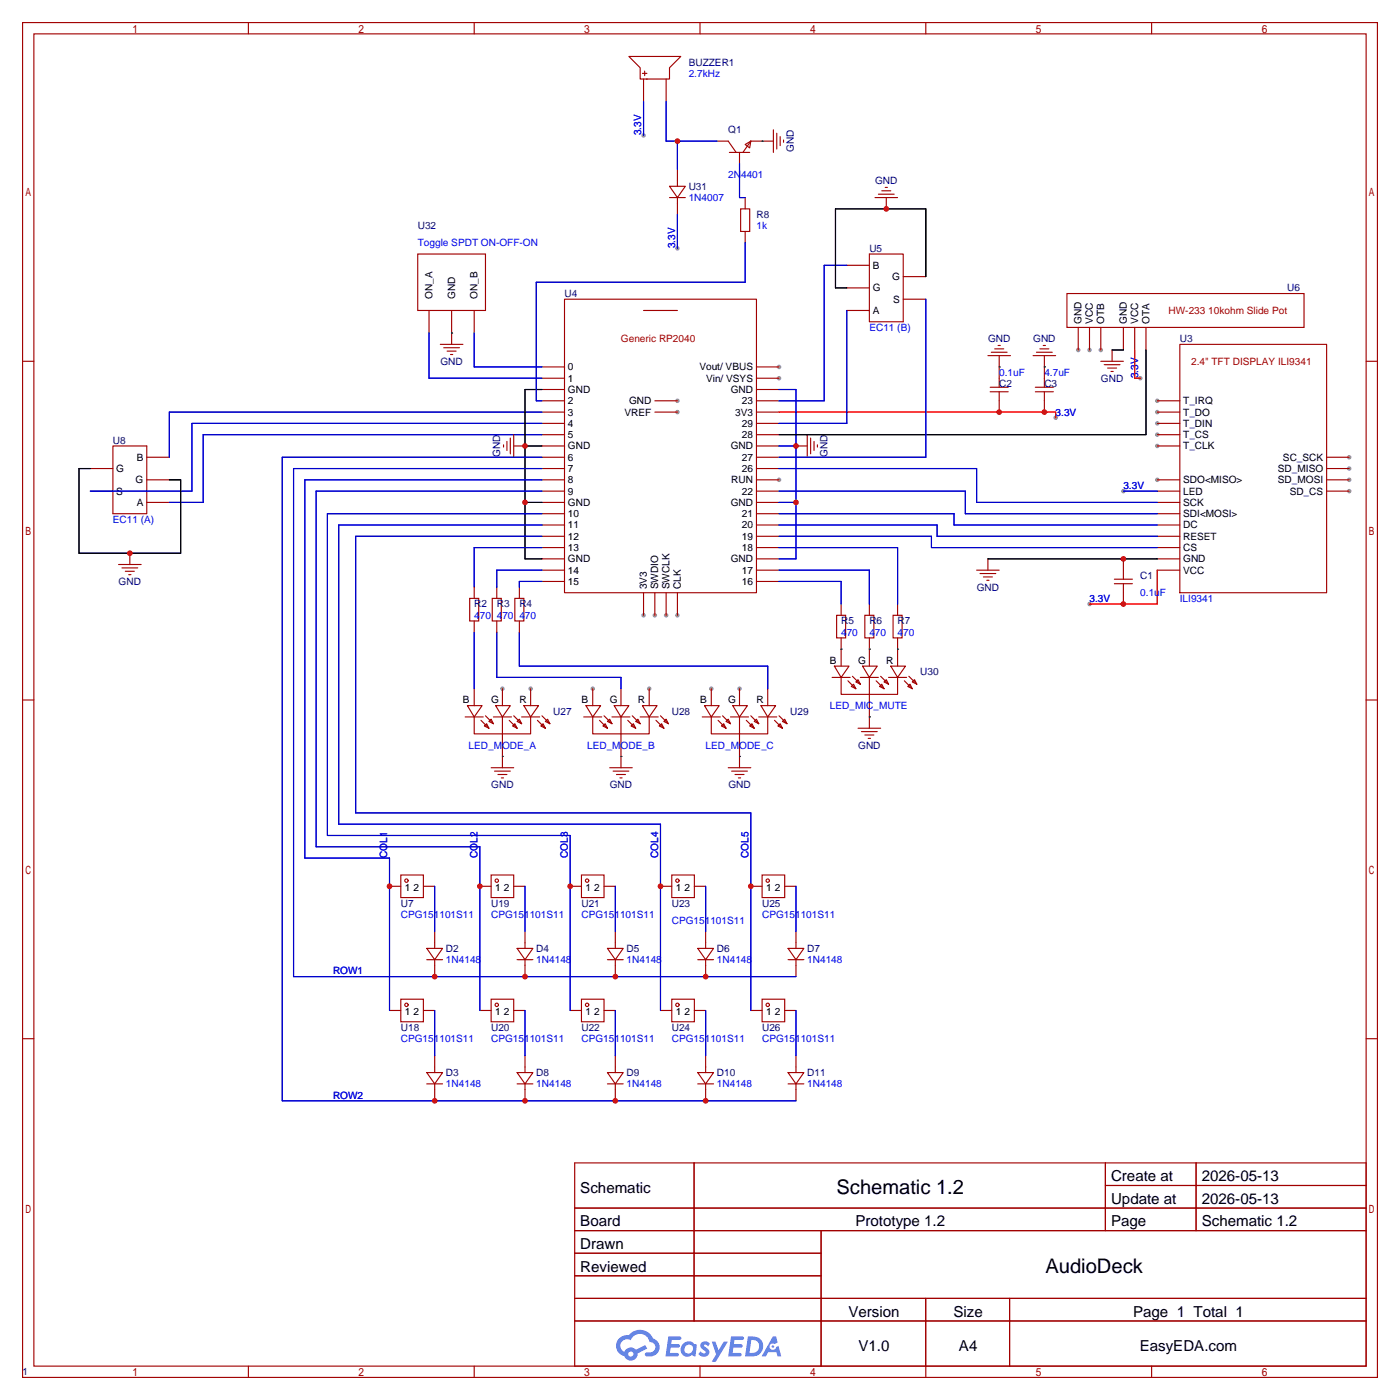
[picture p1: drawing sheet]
<svg xmlns="http://www.w3.org/2000/svg" width="315mm" height="315mm" viewBox="0 0 315 315" stroke-linecap="round" stroke-linejoin="round" font-family="sans-serif">
<g fill="#999">
<circle cx="260.3" cy="100.3" r=".51"/>
<circle cx="260.3" cy="97.8" r=".51"/>
<circle cx="260.3" cy="95.3" r=".51"/>
<circle cx="260.3" cy="92.7" r=".51"/>
<circle cx="260.3" cy="90.2" r=".51"/>
<circle cx="303.5" cy="110.5" r=".51"/>
<circle cx="303.5" cy="107.9" r=".51"/>
<circle cx="303.5" cy="105.4" r=".51"/>
<circle cx="303.5" cy="102.9" r=".51"/>
<circle cx="260.3" cy="107.9" r=".51"/>
<circle cx="175.3" cy="82.5" r=".51"/>
<circle cx="175.3" cy="85.1" r=".51"/>
<circle cx="175.3" cy="107.9" r=".51"/>
<circle cx="152.4" cy="90.2" r=".51"/>
<circle cx="152.4" cy="92.7" r=".51"/>
<circle cx="144.8" cy="138.4" r=".51"/>
<circle cx="147.3" cy="138.4" r=".51"/>
<circle cx="149.9" cy="138.4" r=".51"/>
<circle cx="152.4" cy="138.4" r=".51"/>
<circle cx="242.6" cy="78.7" r=".51"/>
<circle cx="245.1" cy="78.7" r=".51"/>
<circle cx="247.6" cy="78.7" r=".51"/>
<circle cx="113" cy="154.9" r=".51"/>
<circle cx="119.4" cy="154.9" r=".51"/>
<circle cx="133.3" cy="154.9" r=".51"/>
<circle cx="146" cy="154.9" r=".51"/>
<circle cx="160" cy="154.9" r=".51"/>
<circle cx="166.4" cy="154.9" r=".51"/>
<circle cx="237.5" cy="94" r=".51"/>
<circle cx="256.5" cy="85.1" r=".51"/>
<circle cx="245.1" cy="135.9" r=".51"/>
<circle cx="152.4" cy="55.9" r=".51"/>
<circle cx="144.8" cy="30.5" r=".51"/>
<circle cx="252.7" cy="110.5" r=".51"/>
</g>
<g fill="none" stroke="#a10000" stroke-width=".25">
<path d="M5.1 5.1h304.8v304.8h-304.8zM7.6 7.6h299.7v299.7h-299.7zM55.9 5.1v2.5M106.7 5.1v2.5M157.5 5.1v2.5M208.3 5.1v2.5M259.1 5.1v2.5M5.1 81.3h2.5M307.3 81.3h2.6M5.1 157.5h2.5M307.3 157.5h2.6M5.1 233.7h2.5"/>
<path d="M307.3 233.7h2.6M129.3 261.6h178v45.7h-178zM129.3 271.8h178M129.3 276.9h178M156.1 261.6v35.6M184.7 276.9v30.4M248.7 261.6v15.3M248.7 266.7h58.6M269.1 261.6v15.3M129.3 281.9h55.4M129.3 292.1h178M129.3 287h55.4"/>
<path d="M129.3 297.2h178M208.3 292.1v17.8M227.1 292.1v15.2M55.9 307.3v2.6M106.7 307.3v2.6M157.5 307.3v2.6M259.1 307.3v2.6"/>
</g>
<g fill="#5487ff">
<path d="M157.9 302a1.3 1.3 0 0 1 1.8 .3l-.4 .6a.54 .54 0 0 0-.9-.2l.1 .2a1.28 1.28 0 0 1 .8 2 1.53 1.53 0 0 1-2.2-.3l.5-.6 .8 .5a.31 .31 0 0 0 .4-.3 .31 .31 0 0 0-.3-.3 1.12 1.12 0 0 1-.6-1.9z"/>
<path d="M160.1 301.8h.9l.6 2 1.2-2h.9l-2.7 4.6h-.9l1-1.7z"/>
<path d="M150.4 300.7h2.2a.46 .46 0 0 1 .5 .1 .46 .46 0 0 1 .1 .5l-.3 .2h-1.8l-.1 .9h1.6a.4 .4 0 0 1 .4 .4 .4 .4 0 0 1-.4 .4h-1.7l-.2 1.2h1.4a.46 .46 0 0 1 .5 .1 .46 .46 0 0 1 .1 .5l-.4 .2h-2.6z"/>
<path d="M164.5 300.7h2.2a.47 .47 0 0 1 .5 .1 .47 .47 0 0 1 .1 .5l-.3 .2h-1.8l-.1 .9h1.6a.4 .4 0 0 1 .4 .4 .4 .4 0 0 1-.4 .4h-1.7l-.2 1.2h1.4a.46 .46 0 0 1 .5 .1 .46 .46 0 0 1 .1 .5l-.3 .2h-2.7z"/>
<path d="M173.9 300.7h.7l.3 1.3-.6 .4a.75 .75 0 0 0-1.1 .3 .75 .75 0 0 0 .5 1 .75 .75 0 0 0 .9-.7l.5-.2 .7 2.3h-.9l-.2-.9h-1.9l-.5 .9h-1z"/>
<path d="M168.3 300.7l-.7 4.5h1.5a2.27 2.27 0 0 0 2.6-2.3 2.27 2.27 0 0 0-2.7-2.2zM169 301.5a1.5 1.5 0 0 1 1.8 1.5 1.5 1.5 0 0 1-1.9 1.4h-.3z"/>
<path d="M153.7 302.3a1.6 1.6 0 0 0-.3 2.3 1.6 1.6 0 0 0 2.3 .2l.8 .4 .3-2.5-.2-.3h-.5a1.58 1.58 0 0 0-2.4-.1zM154.3 302.8a.98 .98 0 0 1 1.6 .4 .98 .98 0 0 1-1.1 1.3 .94 .94 0 0 1-.9-.6 .94 .94 0 0 1 .4-1.1z"/>
<path d="M139.3 301.1a2.37 2.37 0 0 0 1.2 4 1.54 1.54 0 0 0 1.7 1 1.54 1.54 0 0 0 1.2-1.6l2.2-1.1-.5-.8-2 1a1.57 1.57 0 0 0-2.6 .5 1.5 1.5 0 0 1-.8-2.1 1.5 1.5 0 0 1 2.2-.5 2.23 2.23 0 0 1 2.3-1.4 2.23 2.23 0 0 1 2 1.8 1.16 1.16 0 0 1 1.2 1.1 1.16 1.16 0 0 1-1.1 1.2h-.7a.47 .47 0 0 0-.5 .4 .47 .47 0 0 0 .4 .6 2.14 2.14 0 0 0 2.7-1.4 2.14 2.14 0 0 0-1.3-2.7 3.2 3.2 0 0 0-5.5-.7l-1.1 .1zM141.3 304.6a.6 .6 0 0 1 1.2 0 .6 .6 0 0 1-1.2 0z"/>
<circle cx="173.9" cy="302.9" r=".28"/>
</g>
<g fill="none" stroke="#a10000" stroke-width=".25">
<path d="M141.5 12.7h11.7l-2.6 2.5v2.6h-6.6v-2.6zM144.5 16.5h1M144.8 17.8v5.1M145 16v1M149.9 17.8v5.1M152.4 38.1v3.8M161.3 31.8h2.5l1.8 2.5M164.1 34.3h4.6M166.4 34.3v2.5M167.6 32.5l1.3-.7-.2 1.5zM168.9 31.8h5.1M168.9 31.8l-1.8 2.5"/>
<path d="M174 29.2v5.1M174.8 30v3.5M175.5 30.7v2.1M176.3 31.5v.5M94 57.1h15.2v12.7h-15.2zM150.6 41.9h3.6l-1.8 2.5zM150.6 44.4h3.6M152.4 44.4v3.9M166.6 47h2.1v5.1h-2.1zM167.6 44.4v2.6M167.6 52.1v2.5M190.5 59.7h5.1"/>
<path d="M195.6 57.1h7.6v15.3h-7.6zM196.8 44.4h5.1M197.6 43.7h3.6M198.4 42.9h2M199.1 42.2h.5M199.4 44.4v2.6M96.5 69.8v5.1M99.1 77.5h5M99.8 78.2h3.6M100.6 79h2M101.3 79.8h.6M101.6 69.8v7.7"/>
<path d="M106.7 69.8v5.1M127 67.3h43.2v66h-43.2zM144.8 69.8h7.6M190.5 69.8h5.1M190.5 64.8h5.1M203.2 62.2h5.1M203.2 67.3h5.1M223 79.2h3.6M223.8 78.5h2M224.5 77.7h.5M233.2 79.2h3.5M233.9 78.5h2.1"/>
<path d="M234.7 77.7h.5M240 66h53.4v7.7h-53.4zM242.6 73.7v5M245.1 73.7v5M247.6 73.7v5M250.2 78.7v2.6M252.7 73.7v5M255.3 73.7v5M257.8 73.7v5M265.4 77.5h33v55.8h-33zM114 99.3v2M114.8 98.6v3.5"/>
<path d="M115.6 97.8v5.1M121.9 97.8h5.1M121.9 95.2h5.1M121.9 92.7h5.1M121.9 90.2h5.1M121.9 82.5h5.1M121.9 85.1h5.1M121.9 87.6h5.1M147.3 92.7h5.1M147.3 90.2h5.1M170.2 97.8h5.1M170.2 95.2h5.1"/>
<path d="M170.2 92.7h5.1M170.2 90.2h5.1M170.2 82.5h5.1M170.2 85.1h5.1M170.2 87.6h5.1M181.6 97.8v5.1M182.4 98.6v3.5M183.1 99.3v2M222.2 80h5.1M222.8 87.1h4M222.8 88.1h4M224.8 80v7.1"/>
<path d="M224.8 88.1v4.6M232.4 80h5.1M232.9 87.1h4.1M232.9 88.1h4.1M234.9 80v7.1M234.9 88.1v4.6M247.6 81.3h5.1M248.4 82h3.6M249.2 82.8h2M249.9 83.6h.5M260.3 97.8h5.1M260.3 95.2h5.1"/>
<path d="M260.3 92.7h5.1M260.3 90.2h5.1M20.3 110.5h5.1M20.3 105.4h5.1M25.4 100.3h7.6v15.3h-7.6zM33 113h5.1M33 107.9h5.1M33 102.9h5.1M113.3 100.1v.5M115.6 100.3h2.5M121.9 118.1h5.1M121.9 115.6h5.1"/>
<path d="M121.9 113h5.1M121.9 110.5h5.1M121.9 100.3h5.1M121.9 107.9h5.1M121.9 105.4h5.1M121.9 102.9h5.1M170.2 118.1h5.1M170.2 115.6h5.1M170.2 113h5.1M170.2 110.5h5.1M170.2 100.3h5.1M170.2 107.9h5.1"/>
<path d="M170.2 105.4h5.1M170.2 102.9h5.1M179.1 100.3h2.5M183.9 100.1v.5M260.3 118.1h5.1M260.3 115.6h5.1M260.3 113h5.1M260.3 110.5h5.1M260.3 100.3h5.1M260.3 107.9h5.1M298.4 110.5h5.1M298.4 107.9h5.1"/>
<path d="M298.4 105.4h5.1M298.4 102.9h5.1M26.7 127h5M27.4 127.8h3.6M28.2 128.5h2M29 129.3h.5M29.2 124.5v2.5M105.7 134.6h2v5.1h-2zM106.7 132.1v2.5M106.7 139.7v2.5M110.7 134.6h2.1v5.1h-2.1zM111.8 132.1v2.5"/>
<path d="M111.8 139.7v2.5M115.8 134.6h2.1v5.1h-2.1zM116.8 132.1v2.5M116.8 139.7v2.5M121.9 128.3h5.1M121.9 125.7h5.1M121.9 123.2h5.1M121.9 120.7h5.1M121.9 130.8h5.1M144.8 133.3v5.1M147.3 133.3v5.1M149.9 133.3v5.1"/>
<path d="M152.4 133.3v5.1M170.2 128.3h5.1M170.2 125.7h5.1M170.2 123.2h5.1M170.2 120.7h5.1M170.2 130.8h5.1M188.2 138.4h2v5.1h-2zM189.2 135.9v2.5M194.6 138.4h2v5.1h-2zM195.6 135.9v2.5M200.9 138.4h2v5.1h-2zM201.9 135.9v2.5"/>
<path d="M219.7 128.3h5.1M220.5 129h3.5M221.2 129.8h2.1M222 130.6h.5M222.2 125.7v2.6M250.7 130.3h4.1M250.7 131.3h4.1M252.7 125.7v4.6M252.7 131.3v4.6M260.3 128.3h5.1M260.3 125.7h5.1M260.3 123.2h5.1"/>
<path d="M260.3 120.7h5.1M105.2 158.8h3.3l-1.8 2.5zM106.7 154.9v3.9M111.5 158.8h3.3l-1.8 2.5zM113 154.9v3.9M117.9 158.8h3.3l-1.8 2.5zM119.4 154.9v3.9M131.8 158.8h3.3l-1.8 2.5zM133.3 154.9v3.9M138.2 158.8h3.3l-1.8 2.5zM139.7 154.9v3.9M144.5 158.8h3.3l-1.8 2.5z"/>
<path d="M146 154.9v3.9M158.5 158.8h3.3l-1.8 2.5zM160 154.9v3.9M164.8 158.8h3.3l-1.7 2.5zM166.4 154.9v3.9M171.2 158.8h3.3l-1.8 2.5zM172.7 154.9v3.9M187.2 152.4h4.1M187.7 149.9h3.3l-1.8 2.5zM189.2 152.4v3.8h12.7v-3.8M189.2 143.5v6.4M190.8 153.2l1.7 1.7"/>
<path d="M191.5 154.4l.5-.5 .5 1zM191.8 152.1l1.7 1.8M192.5 153.4l.5-.5 .5 1zM193.5 152.4h4.1M194.1 149.9h3.3l-1.8 2.5zM195.6 143.5v6.4M195.6 152.4v11.4M197.1 153.2l1.8 1.7M197.9 154.4l.5-.5 .5 1zM198.1 152.1l1.8 1.8M198.9 153.4l.5-.5 .5 1zM199.9 152.4h4.1"/>
<path d="M200.4 149.9h3.3l-1.8 2.5zM201.9 143.5v6.4M203.5 153.2l1.7 1.7M204.2 154.4l.5-.5 .5 1zM204.5 152.1l1.7 1.8M205.2 153.4l.5-.5 .5 1zM104.6 161.3h4.1M106.7 161.3v3.8h12.7v-3.8M108.2 162.1l1.8 1.7M109 163.3l.5-.5 .5 1zM109.2 161l1.8 1.8M110 162.3l.5-.5 .5 1z"/>
<path d="M110.5 172.7h5.1M111 161.3h4.1M111.3 173.5h3.5M112 174.2h2M112.8 175h.5M113 161.3v11.4M114.6 162.1l1.7 1.7M115.3 163.3l.5-.5 .5 1zM115.6 161l1.7 1.8M116.3 162.3l.5-.5 .5 1zM117.3 161.3h4.1M120.9 162.1l1.8 1.7"/>
<path d="M121.7 163.3l.5-.5 .5 1zM121.9 161l1.8 1.8M122.7 162.3l.5-.5 .5 1zM131.3 161.3h4.1M133.3 161.3v3.8h12.7v-3.8M134.9 162.1l1.8 1.7M135.6 163.3l.5-.5 .6 1zM135.9 161l1.8 1.8M136.7 162.3l.5-.5 .5 1zM137.2 172.7h5M137.7 161.3h4M137.9 173.5h3.6"/>
<path d="M138.7 174.2h2M139.4 175h.6M139.7 161.3v11.4M141.2 162.1l1.8 1.7M142 163.3l.5-.5 .5 1zM142.2 161l1.8 1.8M143 162.3l.5-.5 .5 1zM144 161.3h4.1M147.6 162.1l1.8 1.7M148.3 163.3l.5-.5 .6 1zM148.6 161l1.8 1.8M149.4 162.3l.5-.5 .5 1z"/>
<path d="M158 161.3h4.1M160 161.3v3.8h12.7v-3.8M161.5 162.1l1.8 1.7M162.3 163.3l.5-.5 .5 1zM162.6 161l1.7 1.8M163.3 162.3l.5-.5 .5 1zM163.8 172.7h5.1M164.3 161.3h4.1M164.6 173.5h3.5M165.4 174.2h2M166.1 175h.5M166.4 161.3v11.4"/>
<path d="M167.9 162.1l1.8 1.7M168.7 163.3l.5-.5 .5 1zM168.9 161l1.8 1.8M169.7 162.3l.5-.5 .5 1zM170.7 161.3h4.1M174.2 162.1l1.8 1.7M175 163.3l.5-.5 .5 1zM175.3 161l1.7 1.8M176 162.3l.5-.5 .5 1zM193 163.8h5.1M193.8 164.6h3.6M194.6 165.4h2"/>
<path d="M195.3 166.1h.5M87.6 199.4h2.6M90.2 196.8h5v5.1h-5zM95.2 199.4h2.6M107.9 199.4h2.6M110.5 196.8h5.1v5.1h-5.1zM115.6 199.4h2.5M128.3 199.4h2.5M130.8 196.8h5.1v5.1h-5.1zM135.9 199.4h2.5M148.6 199.4h2.5M151.1 196.8h5.1v5.1h-5.1z"/>
<path d="M156.2 199.4h2.5M168.9 199.4h2.5M171.4 196.8h5.1v5.1h-5.1zM176.5 199.4h2.6M96 213.4h3.6l-1.8 2.5zM96 215.9h3.6M97.8 209.5v3.9M97.8 215.9v3.8M116.3 213.4h3.6l-1.8 2.5zM116.3 215.9h3.6M118.1 209.5v3.9M118.1 215.9v3.8"/>
<path d="M136.7 213.4h3.5l-1.8 2.5zM136.7 215.9h3.5M138.4 209.5v3.9M138.4 215.9v3.8M157 213.4h3.5l-1.8 2.5zM157 215.9h3.5M158.7 209.5v3.9M158.7 215.9v3.8M177.3 213.4h3.5l-1.7 2.5zM177.3 215.9h3.5M179.1 209.5v3.9M179.1 215.9v3.8"/>
<path d="M87.6 227.3h2.6M90.2 224.8h5v5.1h-5zM95.2 227.3h2.6M97.8 237.5v3.8M107.9 227.3h2.6M110.5 224.8h5.1v5.1h-5.1zM115.6 227.3h2.5M118.1 237.5v3.8M128.3 227.3h2.5M130.8 224.8h5.1v5.1h-5.1zM135.9 227.3h2.5M138.4 237.5v3.8"/>
<path d="M148.6 227.3h2.5M151.1 224.8h5.1v5.1h-5.1zM156.2 227.3h2.5M158.7 237.5v3.8M168.9 227.3h2.5M171.4 224.8h5.1v5.1h-5.1zM176.5 227.3h2.6M179.1 237.5v3.8M96 241.3h3.6l-1.8 2.5zM96 243.8h3.6M97.8 243.8v3.8M116.3 241.3h3.6l-1.8 2.5z"/>
<path d="M116.3 243.8h3.6M118.1 243.8v3.8M136.7 241.3h3.5l-1.8 2.5zM136.7 243.8h3.5M138.4 243.8v3.8M157 241.3h3.5l-1.8 2.5zM157 243.8h3.5M158.7 243.8v3.8M177.3 241.3h3.5l-1.7 2.5zM177.3 243.8h3.5M179.1 243.8v3.8"/>
<circle cx="91.4" cy="198.1" r=".38"/>
<circle cx="111.8" cy="198.1" r=".38"/>
<circle cx="132.1" cy="198.1" r=".38"/>
<circle cx="152.4" cy="198.1" r=".38"/>
<circle cx="172.7" cy="198.1" r=".38"/>
<circle cx="91.4" cy="226.1" r=".38"/>
<circle cx="111.8" cy="226.1" r=".38"/>
<circle cx="132.1" cy="226.1" r=".38"/>
<circle cx="152.4" cy="226.1" r=".38"/>
<circle cx="172.7" cy="226.1" r=".38"/>
</g>
<g fill="none" stroke="#00c" stroke-width=".25">
<path d="M144.8 22.9v7.6M149.9 22.9v8.9h11.4M152.4 31.8v6.3M166.4 36.8v7.6h1.2M152.4 48.3v7.6M167.6 54.6v8.9h-47v26.7h1.3M190.5 59.7h-5.1v30.5h-10.1M96.5 74.9v10.2h25.4M106.7 74.9v7.6h15.2M190.5 69.8v25.4h-15.2M208.3 67.3v35.6h-33M121.9 97.8h-76.2v15.2h-7.6"/>
<path d="M121.9 95.2h-78.7v15.3h-22.9M121.9 92.7h-83.8v10.2M175.3 87.6h3.8v38.1h-3.8M121.9 110.5h-50.8v80h36.8v36.8M121.9 105.4h-55.9v114.3h113.1M121.9 115.6h-48.2v72.4h54.6v39.3M121.9 118.1h-45.7v67.3h72.4v41.9M121.9 102.9h-58.4v144.7h115.6M121.9 107.9h-53.3v85.1h19v34.3M175.3 113h3.8M175.3 105.4h44.4v7.6h40.6M175.3 110.5h41.9v5.1h43.1"/>
<path d="M175.3 115.6h39.3v2.5h45.7M175.3 118.1h35.5v2.6h49.5M175.3 100.3h3.8M252.7 110.5h7.6M121.9 123.2h-15.2v8.9M121.9 120.7h-41.9v62.2h88.9v44.4M121.9 130.8h-5.1v1.3M121.9 128.3h-10.1v3.8M175.3 123.2h26.6v12.7M175.3 120.7h34.2v2.5h50.8M175.3 130.8h13.9v5.1M175.3 128.3h20.3v7.6"/>
<path d="M106.7 142.2v12.7M111.8 142.2v10.2h27.9v2.5M116.8 142.2v7.7h55.9v5M97.8 199.4v10.1M118.1 199.4v10.1M138.4 199.4v10.1M158.7 199.4v10.1M179.1 199.4v10.1M97.8 227.3v10.2M118.1 227.3v10.2M138.4 227.3v10.2M158.7 227.3v10.2"/>
<path d="M179.1 227.3v10.2"/>
</g>
<path d="M255.3 78.7v6.4h1.2M175.3 92.7h62.2v1.3M260.3 128.3v7.6h-15.2" fill="none" stroke="#f00" stroke-width=".25"/>
<path d="M208.3 62.2v-15.2h-20.3v17.8h2.5M250.2 78.7h2.5M257.8 78.7v19.1h-82.5M121.9 87.6h-3.8v38.1h3.8M20.3 105.4h-2.5v19.1h22.8v-16.6h-2.5M118.1 100.3h3.8M118.1 113h3.8M222.2 125.7h38.1" fill="none" stroke="#000" stroke-width=".25"/>
<path d="M171.4 31.8h.1M101.6 74.9h.1M224.8 82.5h.1M234.9 82.5h.1M189.2 146h.1M195.6 146h.1M201.9 146h.1M113 170.2h.1M139.7 170.2h.1M166.4 170.2h.1M195.6 161.3h.1" fill="none" stroke="#008700" stroke-width=".25"/>
<g fill="#c00">
<circle cx="235" cy="92.7" r=".63"/>
<circle cx="224.8" cy="92.7" r=".63"/>
<circle cx="252.7" cy="135.9" r=".63"/>
<circle cx="252.7" cy="125.7" r=".63"/>
<circle cx="29.2" cy="124.5" r=".63"/>
<circle cx="118.1" cy="100.3" r=".63"/>
<circle cx="118.1" cy="113" r=".63"/>
<circle cx="152.4" cy="31.7" r=".63"/>
<circle cx="179.1" cy="100.3" r=".63"/>
<circle cx="179.1" cy="113" r=".63"/>
<circle cx="199.4" cy="47" r=".63"/>
<circle cx="87.6" cy="199.4" r=".63"/>
<circle cx="108" cy="199.4" r=".63"/>
<circle cx="128.3" cy="199.4" r=".63"/>
<circle cx="148.6" cy="199.4" r=".63"/>
<circle cx="168.9" cy="199.4" r=".63"/>
<circle cx="97.8" cy="219.7" r=".63"/>
<circle cx="118.1" cy="219.7" r=".63"/>
<circle cx="138.4" cy="219.7" r=".63"/>
<circle cx="158.8" cy="219.7" r=".63"/>
<circle cx="97.8" cy="247.6" r=".63"/>
<circle cx="118.1" cy="247.6" r=".63"/>
<circle cx="138.4" cy="247.6" r=".63"/>
<circle cx="158.8" cy="247.6" r=".63"/>
</g>
<g font-size="4.5">
<text x="188.2" y="268.6">Schematic 1.2</text>
<text x="235.2" y="286.4">AudioDeck</text>
</g>
<g font-size="3.4">
<text x="130.6" y="268.3">Schematic</text>
<text x="250" y="265.7">Create at</text>
<text x="270.4" y="265.7">2026-05-13</text>
<text x="130.6" y="275.9">Board</text>
<text x="192.4" y="275.9">Prototype 1.2</text>
<text x="250" y="270.8">Update at</text>
<text x="250" y="275.9">Page</text>
<text x="270.4" y="270.8">2026-05-13</text>
<text x="270.4" y="275.9">Schematic 1.2</text>
<text x="130.6" y="281">Drawn</text>
<text x="130.6" y="286.1">Reviewed</text>
<text x="190.9" y="296.2">Version</text>
<text x="214.5" y="296.2">Size</text>
<text x="254.9" y="296.2">Page 1 Total 1</text>
<text x="193.1" y="303.8">V1.0</text>
<text x="215.7" y="303.8">A4</text>
<text x="256.4" y="303.8">EasyEDA.com</text>
</g>
<g font-size="2.3" fill="#000080">
<text x="154.9" y="14.7">BUZZER1</text>
<text x="163.8" y="30">Q1</text>
<text x="178.6" y="34.3" transform="rotate(-90 178.6 34.3)">GND</text>
<text x="196.9" y="41.4">GND</text>
<text x="154.9" y="42.7">U31</text>
<text x="94" y="51.6">U32</text>
<text x="170.2" y="49">R8</text>
<text x="195.6" y="56.6">U5</text>
<text x="289.6" y="65.5">U6</text>
<text x="127" y="66.8">U4</text>
<text x="222.3" y="77">GND</text>
<text x="232.4" y="77">GND</text>
<text x="265.4" y="77">U3</text>
<text x="99.1" y="82">GND</text>
<text x="224.8" y="87.1">C2</text>
<text x="234.9" y="87.1">C3</text>
<text x="247.7" y="85.9">GND</text>
<text x="25.4" y="99.8">U8</text>
<text x="112.5" y="102.8" transform="rotate(-90 112.5 102.8)">GND</text>
<text x="186.2" y="102.8" transform="rotate(-90 186.2 102.8)">GND</text>
<text x="26.7" y="131.6">GND</text>
<text x="256.5" y="130.3">C1</text>
<text x="106.7" y="136.7">R2</text>
<text x="111.8" y="136.7">R3</text>
<text x="116.8" y="136.7">R4</text>
<text x="219.7" y="132.8">GND</text>
<text x="189.2" y="140.5">R5</text>
<text x="195.6" y="140.5">R6</text>
<text x="201.9" y="140.5">R7</text>
<text x="207" y="151.9">U30</text>
<text x="124.5" y="160.8">U27</text>
<text x="151.1" y="160.8">U28</text>
<text x="177.8" y="160.8">U29</text>
<text x="193.1" y="168.4">GND</text>
<text x="110.5" y="177.3">GND</text>
<text x="137.2" y="177.3">GND</text>
<text x="163.9" y="177.3">GND</text>
<text x="90.2" y="204">U7</text>
<text x="110.5" y="204">U19</text>
<text x="130.8" y="204">U21</text>
<text x="151.1" y="204">U23</text>
<text x="171.4" y="204">U25</text>
<text x="100.3" y="214.1">D2</text>
<text x="120.6" y="214.1">D4</text>
<text x="141" y="214.1">D5</text>
<text x="161.3" y="214.1">D6</text>
<text x="181.6" y="214.1">D7</text>
<text x="90.2" y="231.9">U18</text>
<text x="110.5" y="231.9">U20</text>
<text x="130.8" y="231.9">U22</text>
<text x="151.1" y="231.9">U24</text>
<text x="171.4" y="231.9">U26</text>
<text x="100.3" y="242.1">D3</text>
<text x="120.6" y="242.1">D8</text>
<text x="141" y="242.1">D9</text>
<text x="161.3" y="242.1">D10</text>
<text x="181.6" y="242.1">D11</text>
<text x="5.1" y="309.4">1</text>
</g>
<g font-size="2.3" fill="#00f">
<text x="154.9" y="17.3">2.7kHz</text>
<text x="144.3" y="30.5" transform="rotate(-90 144.3 30.5)">3.3V</text>
<text x="163.8" y="40.1">2N4401</text>
<text x="154.9" y="45.2">1N4007</text>
<text x="170.2" y="51.6">1k</text>
<text x="94" y="55.4">Toggle SPDT ON-OFF-ON</text>
<text x="151.9" y="55.9" transform="rotate(-90 151.9 55.9)">3.3V</text>
<text x="195.6" y="74.4">EC11 (B)</text>
<text x="224.8" y="84.6">0.1uF</text>
<text x="234.9" y="84.6">4.7uF</text>
<text x="256" y="85.1" transform="rotate(-90 256 85.1)">3.3V</text>
<text x="237.5" y="93.5">3.3V</text>
<text x="252.7" y="110">3.3V</text>
<text x="25.4" y="117.6">EC11 (A)</text>
<text x="245.1" y="135.4">3.3V</text>
<text x="256.5" y="134.1">0.1uF</text>
<text x="265.4" y="135.4">ILI9341</text>
<text x="106.7" y="139.2">470</text>
<text x="111.8" y="139.2">470</text>
<text x="116.8" y="139.2">470</text>
<text x="189.2" y="143">470</text>
<text x="195.6" y="143">470</text>
<text x="201.9" y="143">470</text>
<text x="186.7" y="159.5">LED_MIC_MUTE</text>
<text x="105.4" y="168.4">LED_MODE_A</text>
<text x="132.1" y="168.4">LED_MODE_B</text>
<text x="158.7" y="168.4">LED_MODE_C</text>
<text x="87.1" y="193" transform="rotate(-90 87.1 193)">COL1</text>
<text x="107.4" y="193" transform="rotate(-90 107.4 193)">COL2</text>
<text x="127.8" y="193" transform="rotate(-90 127.8 193)">COL3</text>
<text x="148.1" y="193" transform="rotate(-90 148.1 193)">COL4</text>
<text x="168.4" y="193" transform="rotate(-90 168.4 193)">COL5</text>
<text x="90.2" y="206.5">CPG151101S11</text>
<text x="110.5" y="206.5">CPG151101S11</text>
<text x="130.8" y="206.5">CPG151101S11</text>
<text x="151.1" y="207.8">CPG151101S11</text>
<text x="171.4" y="206.5">CPG151101S11</text>
<text x="74.9" y="219.2">ROW1</text>
<text x="100.3" y="216.7">1N4148</text>
<text x="120.6" y="216.7">1N4148</text>
<text x="141" y="216.7">1N4148</text>
<text x="161.3" y="216.7">1N4148</text>
<text x="181.6" y="216.7">1N4148</text>
<text x="90.2" y="234.4">CPG151101S11</text>
<text x="110.5" y="234.4">CPG151101S11</text>
<text x="130.8" y="234.4">CPG151101S11</text>
<text x="151.1" y="234.4">CPG151101S11</text>
<text x="171.4" y="234.4">CPG151101S11</text>
<text x="100.3" y="244.6">1N4148</text>
<text x="120.6" y="244.6">1N4148</text>
<text x="141" y="244.6">1N4148</text>
<text x="161.3" y="244.6">1N4148</text>
<text x="181.6" y="244.6">1N4148</text>
<text x="74.9" y="247.1">ROW2</text>
</g>
<g font-size="2.3">
<text x="196.3" y="65.5">G</text>
<text x="196.3" y="60.5">B</text>
<text x="200.7" y="63">G</text>
<text x="97.3" y="67.3" transform="rotate(-90 97.3 67.3)">ON_A</text>
<text x="102.4" y="67.3" transform="rotate(-90 102.4 67.3)">GND</text>
<text x="107.4" y="67.3" transform="rotate(-90 107.4 67.3)">ON_B</text>
<text x="196.3" y="70.6">A</text>
<text x="200.9" y="68.1">S</text>
<text x="243.3" y="72.9" transform="rotate(-90 243.3 72.9)">GND</text>
<text x="245.9" y="72.9" transform="rotate(-90 245.9 72.9)">VCC</text>
<text x="248.4" y="72.9" transform="rotate(-90 248.4 72.9)">OTB</text>
<text x="253.5" y="72.9" transform="rotate(-90 253.5 72.9)">GND</text>
<text x="256" y="72.9" transform="rotate(-90 256 72.9)">VCC</text>
<text x="258.6" y="72.9" transform="rotate(-90 258.6 72.9)">OTA</text>
<text x="127.8" y="83.3">0</text>
<text x="157.3" y="83.3">Vout/ VBUS</text>
<text x="127.8" y="85.9">1</text>
<text x="127.8" y="88.4">GND</text>
<text x="158.8" y="85.9">Vin/ VSYS</text>
<text x="164.4" y="88.4">GND</text>
<text x="127.8" y="90.9">2</text>
<text x="127.8" y="93.5">3</text>
<text x="140.5" y="93.5">VREF</text>
<text x="141.5" y="90.9">GND</text>
<text x="165.4" y="93.5">3V3</text>
<text x="166.9" y="90.9">23</text>
<text x="266.2" y="93.5">T_DO</text>
<text x="266.2" y="90.9">T_IRQ</text>
<text x="127.8" y="96">4</text>
<text x="127.8" y="98.6">5</text>
<text x="127.8" y="101.1">GND</text>
<text x="164.4" y="101.1">GND</text>
<text x="166.9" y="96">29</text>
<text x="166.9" y="98.6">28</text>
<text x="266.2" y="101.1">T_CLK</text>
<text x="266.2" y="98.6">T_CS</text>
<text x="266.2" y="96">T_DIN</text>
<text x="26.2" y="106.2">G</text>
<text x="30.7" y="103.6">B</text>
<text x="127.8" y="103.6">6</text>
<text x="127.8" y="106.2">7</text>
<text x="166.9" y="103.6">27</text>
<text x="166.9" y="106.2">26</text>
<text x="287.5" y="106.2">SD_MISO</text>
<text x="288.6" y="103.6">SC_SCK</text>
<text x="26.2" y="111.3">S</text>
<text x="30.5" y="108.7">G</text>
<text x="30.7" y="113.8">A</text>
<text x="127.8" y="108.7">8</text>
<text x="127.8" y="111.3">9</text>
<text x="127.8" y="113.8">GND</text>
<text x="164.4" y="113.8">GND</text>
<text x="164.5" y="108.7">RUN</text>
<text x="166.9" y="111.3">22</text>
<text x="266.2" y="113.8">SCK</text>
<text x="266.2" y="111.3">LED</text>
<text x="266.2" y="108.7">SDO&lt;MISO&gt;</text>
<text x="287.5" y="108.7">SD_MOSI</text>
<text x="290.1" y="111.3">SD_CS</text>
<text x="127.8" y="116.3">10</text>
<text x="127.8" y="118.9">11</text>
<text x="166.9" y="116.3">21</text>
<text x="166.9" y="118.9">20</text>
<text x="266.2" y="118.9">DC</text>
<text x="266.2" y="116.3">SDI&lt;MOSI&gt;</text>
<text x="127.8" y="121.4">12</text>
<text x="127.8" y="124">13</text>
<text x="166.9" y="121.4">19</text>
<text x="166.9" y="124">18</text>
<text x="266.2" y="124">CS</text>
<text x="266.2" y="121.4">RESET</text>
<text x="127.8" y="126.5">GND</text>
<text x="127.8" y="129">14</text>
<text x="127.8" y="131.6">15</text>
<text x="164.4" y="126.5">GND</text>
<text x="166.9" y="129">17</text>
<text x="166.9" y="131.6">16</text>
<text x="266.2" y="129">VCC</text>
<text x="266.2" y="126.5">GND</text>
<text x="145.5" y="132.6" transform="rotate(-90 145.5 132.6)">3V3</text>
<text x="148.1" y="132.6" transform="rotate(-90 148.1 132.6)">SWDIO</text>
<text x="150.6" y="132.6" transform="rotate(-90 150.6 132.6)">SWCLK</text>
<text x="153.2" y="132.6" transform="rotate(-90 153.2 132.6)">CLK</text>
<text x="186.7" y="149.4">B</text>
<text x="193" y="149.4">G</text>
<text x="199.4" y="149.4">R</text>
<text x="104.1" y="158.2">B</text>
<text x="110.5" y="158.2">G</text>
<text x="116.8" y="158.2">R</text>
<text x="130.8" y="158.2">B</text>
<text x="137.2" y="158.2">G</text>
<text x="143.5" y="158.2">R</text>
<text x="157.5" y="158.2">B</text>
<text x="163.8" y="158.2">G</text>
<text x="170.2" y="158.2">R</text>
<text x="91.1" y="200.4">1</text>
<text x="93.1" y="200.4">2</text>
<text x="111.4" y="200.4">1</text>
<text x="113.4" y="200.4">2</text>
<text x="131.7" y="200.4">1</text>
<text x="133.7" y="200.4">2</text>
<text x="152.1" y="200.4">1</text>
<text x="154" y="200.4">2</text>
<text x="172.4" y="200.4">1</text>
<text x="174.3" y="200.4">2</text>
<text x="91.1" y="228.3">1</text>
<text x="93.1" y="228.3">2</text>
<text x="111.4" y="228.3">1</text>
<text x="113.4" y="228.3">2</text>
<text x="131.7" y="228.3">1</text>
<text x="133.7" y="228.3">2</text>
<text x="152.1" y="228.3">1</text>
<text x="154" y="228.3">2</text>
<text x="172.4" y="228.3">1</text>
<text x="174.3" y="228.3">2</text>
</g>
<g font-size="2.3" fill="#a00000">
<text x="262.9" y="70.6">HW-233 10kohm Slide Pot</text>
<text x="139.7" y="77">Generic RP2040</text>
<text x="268" y="82">2.4&quot; TFT DISPLAY ILI9341</text>
</g>
</svg>
